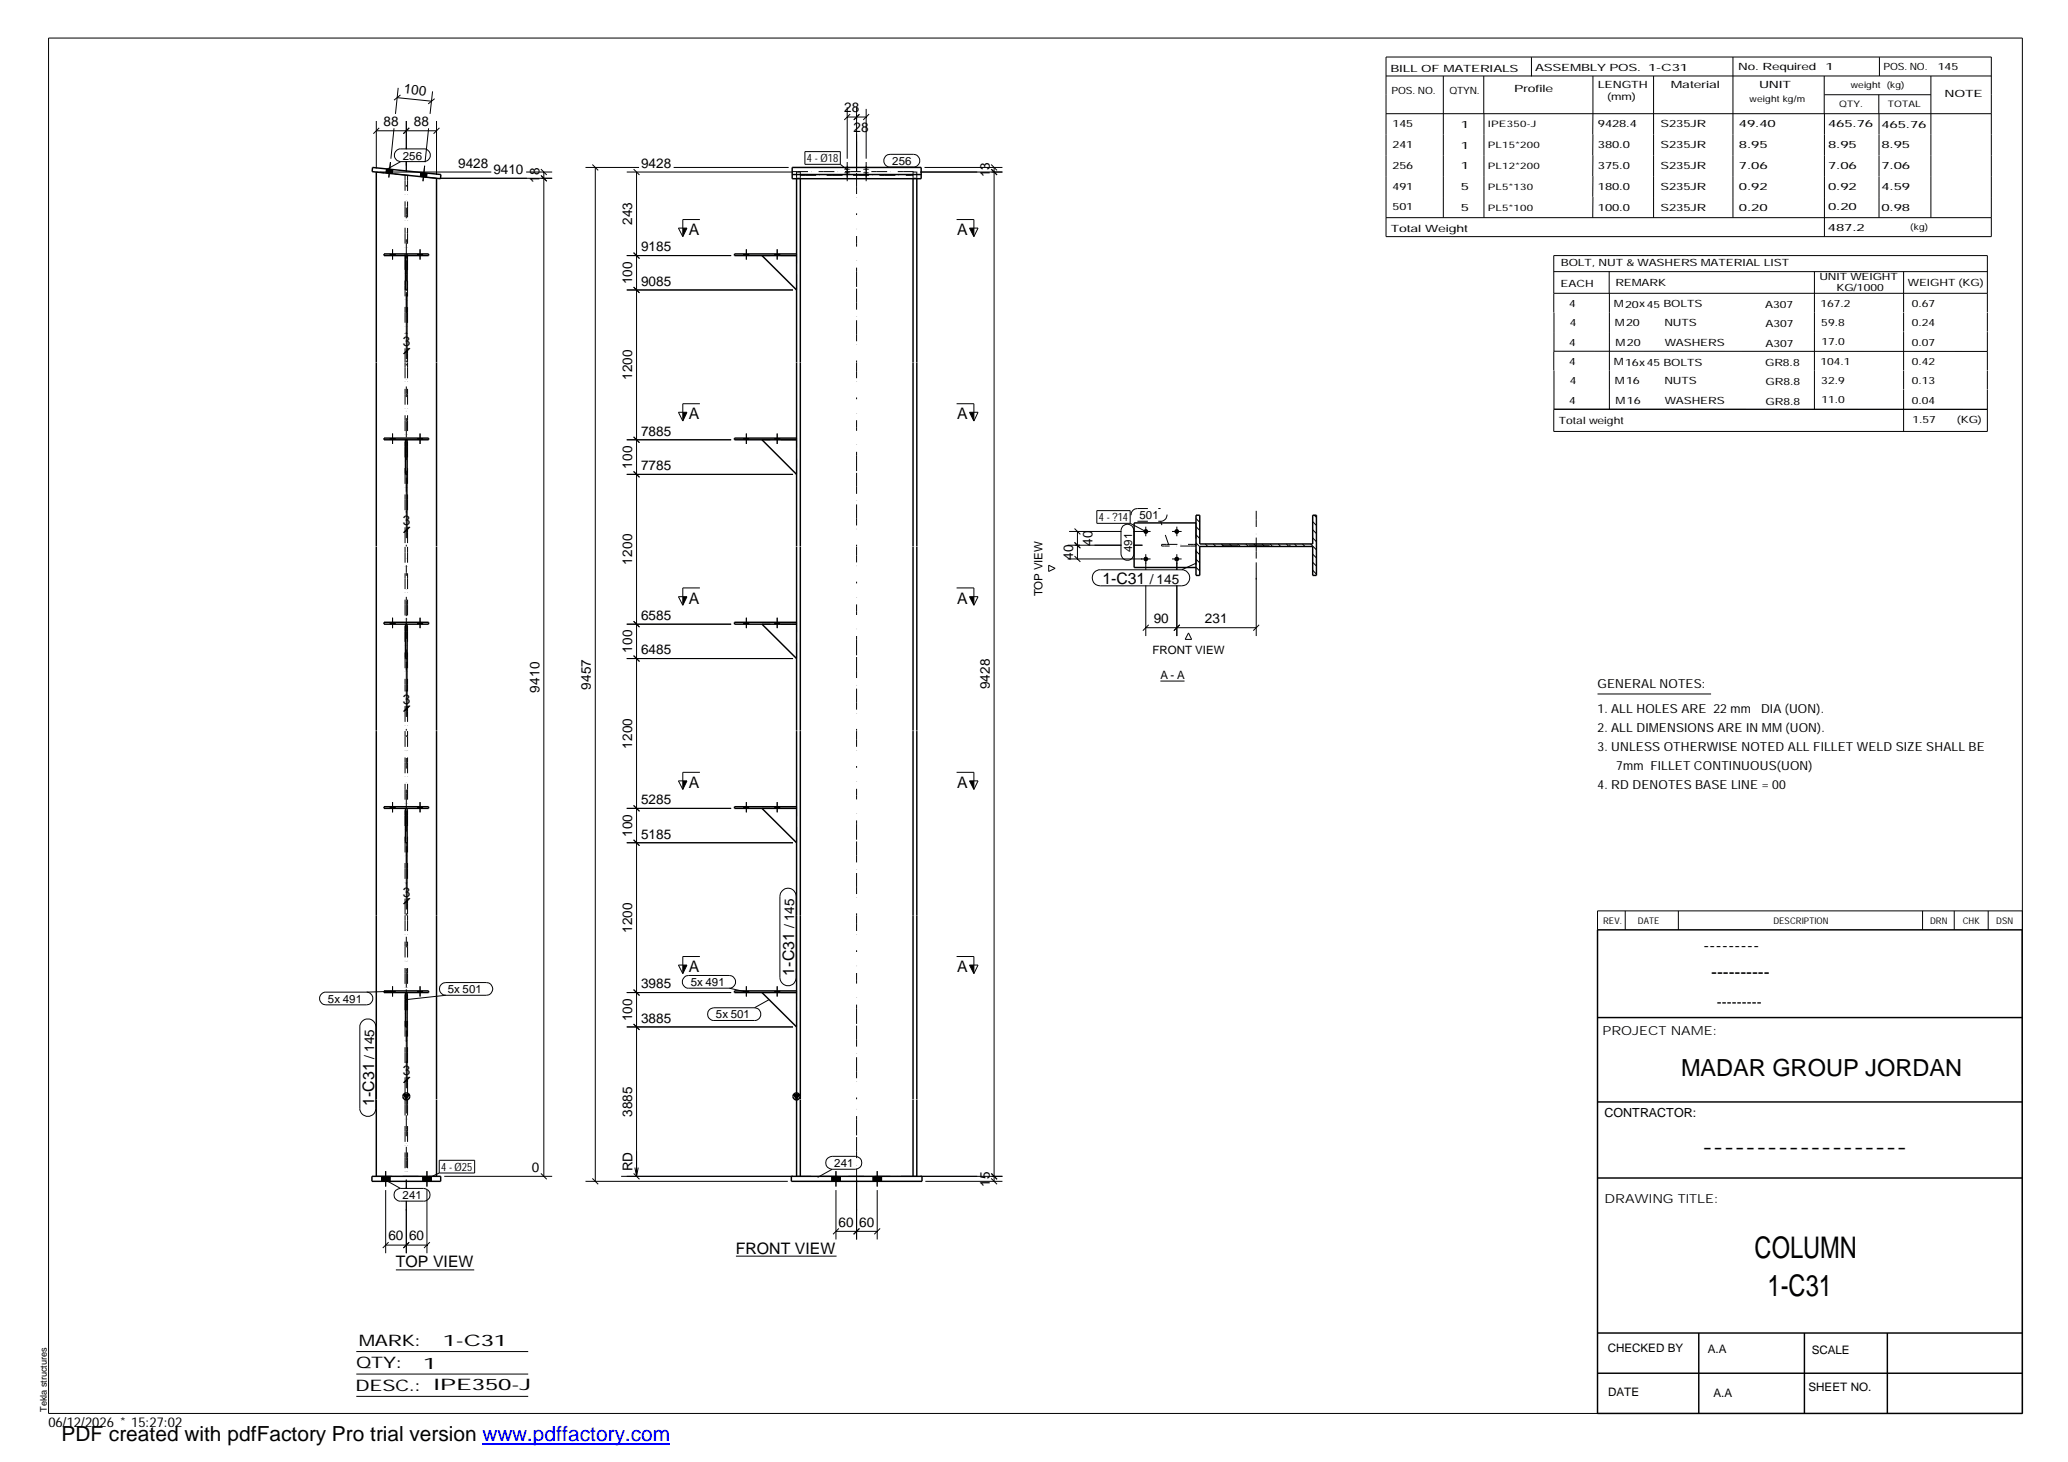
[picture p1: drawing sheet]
<svg xmlns="http://www.w3.org/2000/svg" width="420mm" height="297mm" viewBox="0 0 420 297" stroke-linecap="round" stroke-linejoin="round" font-family="sans-serif">
<g fill="none" stroke="#000" stroke-width=".2">
<path d="M9.9 7.7h401v279.5h-401zM80.7 19.8l7 .8M80.9 17.9l-.6 5.2M81.4 19.3l-1.3 1M87.9 18.6l-.5 4.5M281.6 11.6h123v36.5h-123zM281.6 15.4h123M293.2 15.4v28.8M301.5 15.4v7.7M311.1 11.6v3.9M323.6 15.4v16.2M336 15.4v28.8"/>
<path d="M352.1 11.6v32.6M370.6 15.4v7.7M370.7 19.2h21.6M381.7 19.2v3.9M381.8 11.6v3.8M392.3 15.4v28.8M76.5 26.6h12.2M76.5 24.6v9.6M77 26l-1.1 1.2M77.1 35h22.7M78.5 34.3l-.1 .9M79.3 32.9l-.3 3.2"/>
<path d="M79.8 34.4l-.1 .9M80.1 26.1l-.7 6.1M80.7 30.5l.5-.2h4.9a1.29 1.29 0 0 1 1.3 1.2 1.29 1.29 0 0 1-1.3 1.3h-4.7a1.3 1.3 0 0 1-1.2-.9 1.3 1.3 0 0 1 .5-1.4zM81.4 32.8l-3 1.7M82.5 24.6v5.7M82.5 32.8v2.1M83.1 26l-1.1 1.2M85.5 35l-.1 .9M86.3 33.7l-.4 3.1M86.7 35.2v.8M87.1 26.1l-.7 6.9M88.3 20.1l-1.3 1"/>
<path d="M88.7 24.6v10.9M89.3 26l-1.2 1.2M89.4 36.2h22.8M106.9 35h5.3M109.9 35.6l1.2 1.2M109.9 34.4l1.2 1.1M110.5 35v204M119 34h10.8M120.4 33.4l1.1 1.2M120.9 34v206M127.3 35h33.8M128.7 34.4l1.2 1.1"/>
<path d="M129.3 35v204M136.9 34h23.3M163.5 30.8h7.2v2.6h-7.2zM170.7 33.4l1.4 1.1M172.1 21.8v10.4M172.1 32.9v3.9M172.1 23.8h3.9M172.7 23.2l-1.2 1.2M174 21.8v13.1M174.6 23.3l-1.2 1.1M174.6 23.2l-1.1 1.1M176 22.1v10.1"/>
<path d="M176 32.9v3.9M176.6 23.2l-1.2 1.2M179.9 31.7l.4-.3h.5h4.8a1.29 1.29 0 0 1 1.3 1.2 1.29 1.29 0 0 1-1.3 1.3h-4.8a1.3 1.3 0 0 1-1.1-.8 1.3 1.3 0 0 1 .2-1.4zM187 35h16.7M187.8 34h15.9M201.4 34.4l1.2 1.1-1.1-1.1M201.4 33.4l1.2 1.2M202 34v206M281.6 23.1h123M301.5 23.1v21.1M323.6 31.6v4.2M323.6 35.8v4.2"/>
<path d="M370.7 23.1v25M381.8 23.1v21.1M79.3 51.6v.3M79.8 50.7v2M80.3 51.6v.3M82.5 59.6v13.4M82.7 59.6v13.4M84.9 51.6v.3M85.3 50.7v2M85.9 51.6v.3M127.3 51.9h21.2M127.3 58.9h33.8"/>
<path d="M128.7 58.3l1.2 1.2M128.7 51.3l1.2 1.2M137.8 46.3h1.8l-.9 1.8zM142.2 44.6h-3.5v3.5M151.1 51.6v.3M151.6 50.7v2M152.1 51.6v.3M157.4 51.6v.3M157.9 50.7v2M158.4 51.6v.3M194.4 44.6h3.5v3.5M197 46.3h1.7l-.8 1.8z"/>
<path d="M281.6 44.2h123M315.7 59.6h88.1M315.7 55.2h88.1M323.6 40v4.2M326.9 55.1v4.5M327 59.6v23.6M368.6 55.2v28M386.8 55.2v8.2M82.5 71.3h.2M83.1 70.7l-1.1 1.2M83.3 70.7l-1.2 1.2M315.7 71.4v3.9"/>
<path d="M315.7 71.4h88.1M315.7 63.5v7.9M315.7 75.3v7.8M386.8 63.5v3.9M386.8 67.5v7.7M386.8 75.3v3.8M386.8 79.2v8.5M403.8 63.4v-11.5h-88.1v11.6M403.8 63.5v3.9M403.8 67.5v7.7M403.8 75.3v3.8M403.8 79.2v8.5h-88.1v-4.5h88.1"/>
<path d="M79.3 89v.4M79.8 88.1v2.1M80.3 89v.4M82.5 97.1v12.2M82.7 97.1v12.2M84.9 89v.4M85.3 88.1v2.1M85.9 89v.4M127.3 96.4h33.8M127.3 89.4h21.2M128.7 95.8l1.2 1.2M128.7 88.8l1.2 1.1"/>
<path d="M137.8 83.8h1.8l-.9 1.7zM142.2 82h-3.5v3.5M151.1 89v.4M151.6 88.1v2.1M152.1 89v.4M157.4 89v.4M157.9 88.1v2.1M158.4 89v.4M194.4 82h3.5v3.5M197 83.8h1.7l-.8 1.7zM82.5 107.6h.2M83.1 107l-1.1 1.2"/>
<path d="M83.3 107l-1.2 1.2M142.2 119.5h-3.5v3.5M194.4 119.5h3.5v3.5M213.1 114.8l1.3 .7-1.3 .6zM216.9 113.6h16.9M216.9 110.8h10.9M217.2 108h10.6M218.3 113l1.2 1.2M218.3 110.2l1.1 1.1M218.3 107.4l1.2 1.2M218.4 110.3l1.1 1.1M218.9 108v5.6"/>
<path d="M219.5 111.4h.1M222.4 116.2l.8-.4h16.9a1.63 1.63 0 0 1 1.6 1.6 1.63 1.63 0 0 1-1.6 1.6h-16.5a1.65 1.65 0 0 1-1.6-1 1.65 1.65 0 0 1 .4-1.8zM222.8 103.7h6.8v2.6h-6.8zM228.1 106.9a1.33 1.33 0 0 1 1.5-.3 1.33 1.33 0 0 1 .8 1.2v4.8a1.31 1.31 0 0 1-1.3 1.2 1.31 1.31 0 0 1-1.3-1.2v-4.8zM229.6 106.3l3.2 1.7M230.3 108h3.5M230.3 110.8h1.8M232.8 107v2M232.8 112.6v3.2M232.8 118.9v10.3M238.1 113.6h2M238.1 108h2"/>
<path d="M239.1 107v2M239.1 112.6v3.2M239.1 118.9v10.3M243 105.4l.8 .7M243 107l.8 .8M243 108.7l.8 .7M243 110.3l.8 .8M243 112l.8 .7M243 113.6l.8 .8M243 115.3l.8 .7M243 114.4l-2.9 1.4M244.9 110.5l.5 .5"/>
<path d="M246.5 110.5l.5 .5M248.2 110.5l.5 .5M249.8 110.5l.5 .5M251.5 110.5l.5 .5M253.1 110.5l.5 .5M254.8 110.5l.5 .5M255.2 114.3v14.9M256.4 110.5l.5 .5M258.1 110.5l.4 .5M259.7 110.5l.5 .5M261.4 110.5l.4 .5M263 110.5l.5 .5"/>
<path d="M264.6 110.5l.5 .5M266.3 110.5l1.2 1.2M266.7 106l.8 .8M266.7 107.6l.8 .8M266.7 109.3l.8 .8M266.7 112.6l.8 .8M266.7 114.2l.8 .8M266.7 115.9l.8 .8M267 104.7l.5 .4M79.3 126.4v.4M79.8 125.5v2.1M80.3 126.4v.4"/>
<path d="M82.5 134.5v11.2M82.7 134.5v11.2M84.9 126.4v.4M85.3 125.5v2.1M85.9 126.4v.4M127.3 133.8h33.8M127.3 126.8h21.2M128.7 133.2l1.2 1.2M128.7 126.2l1.2 1.2M137.8 121.2h1.8l-.9 1.8zM151.1 126.4v.4M151.6 125.5v2.1"/>
<path d="M152.1 126.4v.4M157.4 126.4v.4M157.9 125.5v2.1M158.4 126.4v.4M197 121.2h1.7l-.8 1.8zM232.8 127.5h22.4M233.4 126.9l-1.2 1.2M235.8 138.4h4.9M239.7 126.9l-1.2 1.2M241.5 128.6l.6 1.3h-1.3zM255.8 126.9l-1.2 1.2M82.5 144h.2"/>
<path d="M83.1 143.4l-1.1 1.2M83.3 143.4l-1.2 1.2M137.8 158.7h1.8l-.9 1.7zM142.2 156.9h-3.5v3.5M194.4 156.9h3.5v3.5M197 158.7h1.7l-.8 1.7zM324.6 141h23M79.3 163.9v.3M79.8 163v2M80.3 163.9v.3M82.5 171.9v12.9M82.7 171.9v12.9"/>
<path d="M84.9 163.9v.3M85.3 163v2M85.9 163.9v.3M127.3 171.2h33.8M127.3 164.2h21.2M128.7 170.6l1.2 1.2M128.7 163.6l1.2 1.2M151.1 163.9v.3M151.6 163v2M152.1 163.9v.3M157.4 163.9v.3M157.9 163v2"/>
<path d="M158.4 163.9v.3M82.5 183.1h.2M83.1 182.5l-1.1 1.2M83.3 182.5l-1.2 1.2M137.8 196.1h1.8l-.9 1.7zM139 198.6l.4-.3 .5-.1h8.3a1.29 1.29 0 0 1 1.3 1.3 1.29 1.29 0 0 1-1.3 1.3h-8.3a1.28 1.28 0 0 1-1.2-.8 1.28 1.28 0 0 1 .3-1.4zM142.2 194.3h-3.5v3.5M159 181a1.62 1.62 0 0 1 1.7-.4 1.62 1.62 0 0 1 1.1 1.5v16.5a1.65 1.65 0 0 1-1.7 1.7 1.65 1.65 0 0 1-1.6-1.7v-16.5l.1-.6zM194.4 194.3h3.5v3.5M197 196.1h1.7l-.8 1.7zM330.2 185.1v3.8M341 185.1v3.8"/>
<path d="M390.6 185.1v3.8M397 185.1v3.8M403.9 185.1v3.8M410.9 185.1h-86.3v3.8M65.2 202.1l.8-.5h8.5a1.29 1.29 0 0 1 1.3 1.3 1.29 1.29 0 0 1-1.3 1.3h-8.3a1.31 1.31 0 0 1-1-2.1zM73.6 207.5a1.62 1.62 0 0 1 1.8-.4 1.62 1.62 0 0 1 1 1.5v16.6a1.63 1.63 0 0 1-1.7 1.6 1.63 1.63 0 0 1-1.6-1.6v-16.8zM79.3 201.3v.4M79.8 200.4v2.1M79.8 201.4l-5.3 .2M80.3 201.3v.4M82.5 209.4v11.7M82.5 219.4h.2"/>
<path d="M82.7 209.4v11.7M83.1 218.8l-1.1 1.2M83.3 218.8l-1.2 1.2M84.9 201.3v.4M85.3 200.4v2.1M85.9 201.3v.4M89.7 200l.4-.3 .5-.1h8.2a1.29 1.29 0 0 1 1.3 1.3 1.29 1.29 0 0 1-1.3 1.3h-8.2a1.28 1.28 0 0 1-1.2-.8 1.28 1.28 0 0 1 .3-1.4zM90.6 202.2l-8.1 .9M127.3 208.6h33.8M127.3 201.7h21.2M128.7 208.1l1.2 1.1M128.7 201.1l1.2 1.2"/>
<path d="M144.1 205.1l.9-.3h8.3a1.29 1.29 0 0 1 1.3 1.2 1.29 1.29 0 0 1-1.3 1.3h-8.3a1.28 1.28 0 0 1-1.2-.8 1.28 1.28 0 0 1 .3-1.4zM148.2 200.8l3.6 .8M151.1 201.3v.4M151.6 200.4v2.1M152.1 201.3v.4M156.3 203.1l-3 1.7M157.4 201.3v.4M157.9 200.4v2.1M158.4 201.3v.4M77.5 239v1M78.4 237.9v3.2M78.4 239.8l3 1.7"/>
<path d="M79.2 239v1M82.5 239.7v1.8M85.9 239v1M86.7 237.9v3.2M87.6 239v1M89.2 235.7h7.2v2.6h-7.2zM89.2 238.3l-2.5 1.2M90.3 239h21.9M109.9 238.4l1.2 1.2M120.4 239.4l1.1 1.2M126.2 239h34.9M128.7 238.4l1.2 1.2"/>
<path d="M129 237.2l.3 1.8M129.7 237.2l-.4 1.8M168.1 235.3l1-.4h4.7a1.31 1.31 0 0 1 1.3 1.3 1.31 1.31 0 0 1-1.3 1.4h-4.7a1.31 1.31 0 0 1-1.2-.8 1.31 1.31 0 0 1 .2-1.5zM169 239v1M169.1 237.6l-3 1.6M169.8 237.9v3.2M170.7 239v1M174 239.7v12.1M177.4 239v1M178.2 237.9v3.2M179.1 239v1M187 239h16.7"/>
<path d="M201.4 239.4l1.2 1.2M201.4 238.4l1.2 1.2-1.1-1.2M78.4 241.8v12.8M78.4 253h8.3M79 252.4l-1.2 1.2M80.4 241.8l1-.3h4.7a1.29 1.29 0 0 1 1.3 1.2 1.29 1.29 0 0 1-1.3 1.3h-4.7a1.27 1.27 0 0 1-1.3-.7 1.27 1.27 0 0 1 .3-1.5zM80.4 258h16M82.5 244v10.6M83.1 252.4l-1.1 1.2M86.7 241.8v12.8M87.3 252.4l-1.2 1.2M119 240h41.1"/>
<path d="M149.5 255.2h20.5M169.8 241.8v10M169.8 250.2h8.4M170.4 249.6l-1.2 1.2M174.6 249.6l-1.2 1.2M178.2 241.8v10M178.8 249.6l-1.2 1.2M188 240h15.7M72.4 274.6h34.9M72.4 279.2h34.9M72.4 283.7h34.9"/>
</g>
<g fill="#000">
<path d="M138.7 46.3h.9l-.9 1.8zM197 46.3h.9v1.8zM138.7 83.8h.9l-.9 1.7zM197 83.8h.9v1.7zM138.7 121.2h.9l-.9 1.8zM197 121.2h.9v1.8zM138.7 158.7h.9l-.9 1.7zM197 158.7h.9v1.7zM138.7 196.1h.9l-.9 1.7zM197 196.1h.9v1.7zM82 222.4h1.1l-.6 1zM161.2 222.4h1.2l-.6 1z"/>
<path d="M78.5 34.3l1.3 .1-.1 .9-1.3-.1z" fill-rule="evenodd"/>
<path d="M78.5 34.3l1.3 .1-.1 .9-1.3-.1z" fill-rule="evenodd"/>
<path d="M85.5 35l1.2 .2v.8l-1.3-.1z" fill-rule="evenodd"/>
<path d="M85.5 35l1.2 .2v.8l-1.3-.1z" fill-rule="evenodd"/>
<path d="M171.5 35.1l.9-.1 .4 .1-.7 .1z" fill-rule="evenodd"/>
<path d="M171.5 34.3l1.3 .1-.9 .1-.4-.1z" fill-rule="evenodd"/>
<path d="M175.3 35.1l.4-.1 .9 .1-.6 .1z" fill-rule="evenodd"/>
<path d="M175.3 34.4h1.3l-.4 .1z" fill-rule="evenodd"/>
<path d="M79.3 51.6h1v.3h-1z" fill-rule="evenodd"/>
<path d="M79.3 51.6h1v.3h-1z" fill-rule="evenodd"/>
<path d="M84.9 51.6h1v.3h-1z" fill-rule="evenodd"/>
<path d="M84.9 51.6h1v.3h-1z" fill-rule="evenodd"/>
<path d="M151.1 51.6h1v.3h-1z" fill-rule="evenodd"/>
<path d="M151.1 51.6h1v.3h-1z" fill-rule="evenodd"/>
<path d="M157.4 51.6h1v.3h-1z" fill-rule="evenodd"/>
<path d="M157.4 51.6h1v.3h-1z" fill-rule="evenodd"/>
<path d="M79.3 89h1v.4h-1z" fill-rule="evenodd"/>
<path d="M79.3 89h1v.4h-1z" fill-rule="evenodd"/>
<path d="M84.9 89h1v.4h-1z" fill-rule="evenodd"/>
<path d="M84.9 89h1v.4h-1z" fill-rule="evenodd"/>
<path d="M151.1 89h1v.4h-1z" fill-rule="evenodd"/>
<path d="M151.1 89h1v.4h-1z" fill-rule="evenodd"/>
<path d="M157.4 89h1v.4h-1z" fill-rule="evenodd"/>
<path d="M157.4 89h1v.4h-1z" fill-rule="evenodd"/>
<path d="M79.3 126.4h1v.4h-1z" fill-rule="evenodd"/>
<path d="M79.3 126.4h1v.4h-1z" fill-rule="evenodd"/>
<path d="M84.9 126.4h1v.4h-1z" fill-rule="evenodd"/>
<path d="M84.9 126.4h1v.4h-1z" fill-rule="evenodd"/>
<path d="M151.1 126.4h1v.4h-1z" fill-rule="evenodd"/>
<path d="M151.1 126.4h1v.4h-1z" fill-rule="evenodd"/>
<path d="M157.4 126.4h1v.4h-1z" fill-rule="evenodd"/>
<path d="M157.4 126.4h1v.4h-1z" fill-rule="evenodd"/>
<path d="M79.3 163.9h1v.3h-1z" fill-rule="evenodd"/>
<path d="M79.3 163.9h1v.3h-1z" fill-rule="evenodd"/>
<path d="M84.9 163.9h1v.3h-1z" fill-rule="evenodd"/>
<path d="M84.9 163.9h1v.3h-1z" fill-rule="evenodd"/>
<path d="M151.1 163.9h1v.3h-1z" fill-rule="evenodd"/>
<path d="M151.1 163.9h1v.3h-1z" fill-rule="evenodd"/>
<path d="M157.4 163.9h1v.3h-1z" fill-rule="evenodd"/>
<path d="M157.4 163.9h1v.3h-1z" fill-rule="evenodd"/>
<path d="M79.3 201.3h1v.4h-1z" fill-rule="evenodd"/>
<path d="M79.3 201.3h1v.4h-1z" fill-rule="evenodd"/>
<path d="M84.9 201.3h1v.4h-1z" fill-rule="evenodd"/>
<path d="M84.9 201.3h1v.4h-1z" fill-rule="evenodd"/>
<path d="M151.1 201.3h1v.4h-1z" fill-rule="evenodd"/>
<path d="M151.1 201.3h1v.4h-1z" fill-rule="evenodd"/>
<path d="M157.4 201.3h1v.4h-1z" fill-rule="evenodd"/>
<path d="M157.4 201.3h1v.4h-1z" fill-rule="evenodd"/>
<path d="M77.5 239h1.7v1h-1.7z" fill-rule="evenodd"/>
<path d="M77.5 239h1.7v1h-1.7z" fill-rule="evenodd"/>
<path d="M85.9 239h1.7v1h-1.7z" fill-rule="evenodd"/>
<path d="M85.9 239h1.7v1h-1.7z" fill-rule="evenodd"/>
<path d="M169 239h1.7v1h-1.7z" fill-rule="evenodd"/>
<path d="M169 239h1.7v1h-1.7z" fill-rule="evenodd"/>
<path d="M177.4 239h1.7v1h-1.7z" fill-rule="evenodd"/>
<path d="M177.4 239h1.7v1h-1.7z" fill-rule="evenodd"/>
<circle cx="232.8" cy="113.6" r=".48"/>
<circle cx="232.8" cy="108" r=".48"/>
<circle cx="239.1" cy="113.6" r=".49"/>
<circle cx="239.1" cy="108" r=".49"/>
</g>
<g fill="none" stroke="#000" stroke-width=".3">
<path d="M75.7 34l13.9 1.5-.1 .8-13.9-1.4zM76.5 35v76M88.7 36.2v74.8M161 34h26.2v2.3h-26.2zM161 35.5h26.2M161.8 36.3v74.7M162.6 36.3v74.7M185.5 36.3v74.7M186.3 36.3v74.7M78 51.6h9.1v.3h-9.1zM82.4 51.9v7h.3v-7M154.8 51.9l7 7"/>
<path d="M161.8 51.6h-12.6v.3h12.6M78 89h9.1v.4h-9.1zM82.4 89.4v7h.3v-7M154.8 89.4l7 7M161.8 89h-12.6v.4h12.6M76.5 111.1v37.3M88.7 111.1v37.3M161.8 111.1v37.3M162.6 111.1v37.3M185.5 111.1v37.3M186.3 111.1v37.3M243 104.7h.8v5.8h22.9v-5.8h.8v12.2h-.8v-5.9h-22.9v5.9h-.8z"/>
<path d="M243 106.2h-12.6v9.1h12.6M78 126.4h9.1v.4h-9.1zM82.4 126.8v7h.3v-7M154.8 126.8l7 7M161.8 126.4h-12.6v.4h12.6M76.5 148.5v74.8M88.7 148.5v74.8M161.8 148.5v74.8M162.6 148.5v74.8M185.5 148.5v74.8M186.3 148.5v74.8M78 163.9h9.1v.3h-9.1z"/>
<path d="M82.4 164.2v7h.3v-7M154.8 164.2l7 7M161.8 163.9h-12.6v.3h12.6M324.6 188.9h86.2l.1 98.3h-86.3zM78 201.3h9.1v.4h-9.1zM82.4 201.7v6.9h.3v-6.9M154.8 201.7l7 6.9M161.8 201.3h-12.6v.4h12.6M324.6 206.7h86.3M75.6 239h13.9v1h-13.9zM76.5 223.4v15.6M82 222.4h1.1l-.6 1z"/>
<path d="M88.7 223.4v15.6M160.8 239h26.5v1h-26.5zM161.2 222.4h1.2l-.6 1zM161.8 223.4v15.6M162.6 223.4v15.6M185.5 223.4v15.6M186.3 223.4v15.6M324.6 239.3h86.3M324.6 223.9h86.3M324.6 270.8h86.3M324.6 279h86.3M345.1 270.8v16.4"/>
<path d="M366.6 270.8v16.4M383.5 270.8v16.4"/>
<circle cx="82.6" cy="222.8" r=".68"/>
<circle cx="161.8" cy="222.8" r=".7"/>
</g>
<g fill="none" stroke="#000" stroke-width=".2" stroke-dasharray="1.1 0 2.1 .7 0 1.4" stroke-linecap="butt">
<path d="M82.3 35.5v32.3M82.8 35.6v32.2M88.7 36.2l-12.2-1.2M161 34.9h26.2M161.8 35v1.3M161.8 36.2h.8M161.8 35h.8M162.6 35v1.3M162.6 35.6h22.9M162.6 35.5h22.9M185.5 35v1.3M185.5 36.2h.8"/>
<path d="M185.5 35h.8M186.3 35v1.3M82.4 51.9h.3M82.7 51.9h-.3M161.8 58.9v-7M161.8 51.9h-7M161.8 51.6v.3M82.3 70.8v2.8M82.3 73.6v30.6M82.8 70.8v2.8M82.8 73.6v30.6M82.4 89.4h.3"/>
<path d="M82.7 89.4h-.3M161.8 96.4v-7M161.8 89.4h-7M161.8 89v.4M82.3 107.1v3.9M82.3 111.1v29.4M82.8 107.1v3.9M82.8 111.1v29.4M236 110.6h7M236 110.9v-.3M243 110.6v.3M243 110.9h-7"/>
<path d="M243 106.2v9.1M82.4 126.8h.3M82.7 126.8h-.3M161.8 133.8v-7M161.8 126.8h-7M161.8 126.4v.4M82.3 143.5v4.9M82.3 148.5v31.1M82.8 143.5v4.9M82.8 148.5v31.1M82.4 164.2h.3M82.7 164.2h-.3"/>
<path d="M161.8 171.2v-7M161.8 164.2h-7M161.8 163.9v.3M82.3 182.6v3.3M82.3 186v30M82.8 182.6v3.3M82.8 186v30M82.3 218.9v4.4M82.4 201.7h.3M82.7 201.7h-.3M82.8 218.9v4.4M161.8 208.6v-6.9"/>
<path d="M161.8 201.7h-7M161.8 201.3v.4M76.5 239h12.2M82.3 223.4v15.6M82.8 223.4v15.6M186.3 239h-24.5"/>
</g>
<g fill="none" stroke="#000" stroke-width=".2" stroke-dasharray=".4 3.2 0 .7 1.4 0 2.8 .7 0 1.4 1.4 0 2.8" stroke-linecap="butt">
<path d="M82.5 30.3v-1.7M82.5 73.6v-2.8M82.5 67.8v-35M174 73.6v-45M82.5 111v-3.9M82.5 104.2v-30.6M174 111v-37.4M255.2 117.8v-14M262.2 110.8h-14M82.5 148.4v-4.9M82.5 140.5v-29.4M174 148.4v-37.3"/>
<path d="M82.5 179.6v-31.1M82.5 185.9v-3.3M174 185.9v-37.4M82.5 216v-30M82.5 223.3v-4.4M174 223.3v-37.3M82.5 246v-2M82.5 241.5v-18.1M174 246v-22.6"/>
</g>
<path d="M231.1 105.9h4.7M231.1 103.3h4.7M231.1 103.3a1.29 1.29 0 0 0-1.3 1.3 1.29 1.29 0 0 0 1.3 1.3M235.8 105.9a1.29 1.29 0 0 0 1.3-1.3 1.29 1.29 0 0 0-1.3-1.3M237.4 110.7l-1.6-4.8" fill="none" stroke="#000" stroke-width=".2" stroke-dasharray="2.1 2.1" stroke-linecap="butt"/>
<path d="M98 293.3h38.2" fill="none" stroke="#00f" stroke-width=".3"/>
<g font-size="6.1">
<text x="356.5" y="255.5">COLUMN</text>
<text x="359.1" y="263.3">1-C31</text>
</g>
<text font-size="4.8" x="341.5" y="218.6">MADAR GROUP JORDAN</text>
<text font-size="4.2" x="12.5" y="292.7">PDF created with pdfFactory Pro trial version www.pdffactory.com</text>
<g font-size="3.6">
<text x="346.1" y="193.2">---------</text>
<text x="347.7" y="198.6">----------</text>
<text x="345.8" y="234.2">-------------------</text>
</g>
<g font-size="3.2">
<text x="140" y="47.7">A</text>
<text x="194.4" y="47.7">A</text>
<text x="140" y="85.2">A</text>
<text x="194.4" y="85.2">A</text>
<text x="224" y="118.6">1-C31</text>
<text x="140" y="122.6">A</text>
<text x="194.4" y="122.6">A</text>
<text x="140" y="160">A</text>
<text x="194.4" y="160">A</text>
<text x="140" y="197.5">A</text>
<text x="194.4" y="197.5">A</text>
<text x="161.4" y="198.2" transform="rotate(-90 161.4 198.2)">1-C31</text>
<text x="76" y="224.8" transform="rotate(-90 76 224.8)">1-C31</text>
<text x="80.4" y="257.5">TOP VIEW</text>
<text x="149.5" y="254.7">FRONT VIEW</text>
<text x="72.9" y="273.5">MARK:</text>
<text x="90" y="273.5">1-C31</text>
<text x="72.4" y="278">QTY:</text>
<text x="86" y="278.1">1</text>
<text x="72.2" y="282.6">DESC.:</text>
<text x="88.1" y="282.4">IPE350-J</text>
</g>
<text font-size="3" x="348.8" y="204.5">---------</text>
<g font-size="2.8">
<text x="82" y="19" transform="rotate(6 82 19)">100</text>
<text x="171.5" y="22.8">28</text>
<text x="77.9" y="25.6">88</text>
<text x="84.1" y="25.6">88</text>
<text x="173.4" y="26.8">28</text>
<text x="93.1" y="34.1">9428</text>
<text x="100.2" y="35.4">9410</text>
<text x="130.3" y="34.1">9428</text>
<text x="109.6" y="37.2" transform="rotate(-90 109.6 37.2)">18</text>
<text x="201.1" y="36" transform="rotate(-90 201.1 36)">13</text>
<text x="128.4" y="45.7" transform="rotate(-90 128.4 45.7)">243</text>
<text x="130.3" y="51.1">9185</text>
<text x="128.4" y="57.8" transform="rotate(-90 128.4 57.8)">100</text>
<text x="130.3" y="58.1">9085</text>
<text x="81.9" y="70.3">3</text>
<text x="128.4" y="77.2" transform="rotate(-90 128.4 77.2)">1200</text>
<text x="130.3" y="88.5">7885</text>
<text x="128.4" y="95.2" transform="rotate(-90 128.4 95.2)">100</text>
<text x="130.3" y="95.5">7785</text>
<text x="81.9" y="106.7">3</text>
<text x="218" y="113.7" transform="rotate(-90 218 113.7)">40</text>
<text x="222" y="110.9" transform="rotate(-90 222 110.9)">40</text>
<text x="128.4" y="114.7" transform="rotate(-90 128.4 114.7)">1200</text>
<text x="233.6" y="118.6">/ 145</text>
<text x="130.3" y="126">6585</text>
<text x="234.4" y="126.6">90</text>
<text x="244.8" y="126.6">231</text>
<text x="128.4" y="132.6" transform="rotate(-90 128.4 132.6)">100</text>
<text x="130.3" y="133">6485</text>
<text x="81.9" y="143">3</text>
<text x="109.6" y="140.7" transform="rotate(-90 109.6 140.7)">9410</text>
<text x="120.1" y="140.2" transform="rotate(-90 120.1 140.2)">9457</text>
<text x="201.1" y="140.1" transform="rotate(-90 201.1 140.1)">9428</text>
<text x="128.4" y="152.1" transform="rotate(-90 128.4 152.1)">1200</text>
<text x="130.3" y="163.4">5285</text>
<text x="128.4" y="170.1" transform="rotate(-90 128.4 170.1)">100</text>
<text x="130.3" y="170.4">5185</text>
<text x="81.9" y="182.1">3</text>
<text x="128.4" y="189.6" transform="rotate(-90 128.4 189.6)">1200</text>
<text x="161.4" y="188.6" transform="rotate(-90 161.4 188.6)">/ 145</text>
<text x="130.3" y="200.8">3985</text>
<text x="128.4" y="207.5" transform="rotate(-90 128.4 207.5)">100</text>
<text x="130.3" y="207.8">3885</text>
<text x="76" y="215.2" transform="rotate(-90 76 215.2)">/ 145</text>
<text x="81.9" y="218.5">3</text>
<text x="128.4" y="226.9" transform="rotate(-90 128.4 226.9)">3885</text>
<text x="108" y="238.2">0</text>
<text x="128.5" y="238" transform="rotate(-90 128.5 238)">RD</text>
<text x="201.1" y="241.1" transform="rotate(-90 201.1 241.1)">15</text>
<text x="78.9" y="252">60</text>
<text x="83.1" y="252">60</text>
<text x="170.4" y="249.2">60</text>
<text x="174.6" y="249.2">60</text>
<text x="9.8" y="290">06/12/2026 * 15:27:02</text>
</g>
<g font-size="2.5">
<text x="324.6" y="139.9">GENERAL NOTES:</text>
<text x="324.6" y="148.7">2. ALL DIMENSIONS ARE IN MM (UON).</text>
<text x="324.6" y="144.9">1. ALL HOLES ARE 22 mm</text>
<text x="357.8" y="144.9">DIA (UON).</text>
<text x="324.6" y="152.5">3. UNLESS OTHERWISE NOTED ALL FILLET WELD SIZE SHALL BE</text>
<text x="324.6" y="160.2">4. RD DENOTES BASE LINE = 00</text>
<text x="328.4" y="156.4">7mm FILLET CONTINUOUS(UON)</text>
<text x="325.6" y="210.3">PROJECT NAME:</text>
<text x="326" y="226.9">CONTRACTOR:</text>
<text x="326" y="244.4">DRAWING TITLE:</text>
</g>
<g font-size="2.4">
<text x="326.7" y="274.7">CHECKED BY</text>
<text x="347" y="275">A.A</text>
<text x="368.1" y="275.1">SCALE</text>
<text x="326.7" y="283.6">DATE</text>
<text x="348.1" y="283.9">A.A</text>
<text x="367.5" y="282.6">SHEET NO.</text>
</g>
<g font-size="2.3">
<text x="81.8" y="32.4">256</text>
<text x="164" y="33">4 - Ø18</text>
<text x="181.3" y="33.5">256</text>
<text x="223.3" y="105.9">4 - ?14</text>
<text x="231.5" y="105.5">501</text>
<text x="230" y="112.1" transform="rotate(-90 230 112.1)">491</text>
<text x="211.8" y="121.2" transform="rotate(-90 211.8 121.2)">TOP VIEW</text>
<text x="234.1" y="133">FRONT VIEW</text>
<text x="235.8" y="137.9">A - A</text>
<text x="66.6" y="203.7">5x 491</text>
<text x="91" y="201.8">5x 501</text>
<text x="140.3" y="200.3">5x 491</text>
<text x="145.5" y="206.9">5x 501</text>
<text x="89.6" y="237.9">4 - Ø25</text>
<text x="169.5" y="237.1">241</text>
<text x="81.8" y="243.7">241</text>
</g>
<g font-size="2">
<text x="282.5" y="14.6">BILL OF MATERIALS</text>
<text x="311.9" y="14.4">ASSEMBLY POS.</text>
<text x="324.6" y="17.9">LENGTH</text>
<text x="334.9" y="14.4">1-C31</text>
<text x="339.5" y="17.9">Material</text>
<text x="353.1" y="14.2">No. Required</text>
<text x="357.4" y="17.9">UNIT</text>
<text x="370.9" y="14.2">1</text>
<text x="382.7" y="14.2">POS. NO.</text>
<text x="393.7" y="14.3">145</text>
<text x="282.7" y="19.1">POS. NO.</text>
<text x="294.5" y="19">QTYN.</text>
<text x="307.6" y="18.7">Profile</text>
<text x="326.5" y="20.4">(mm)</text>
<text x="395.1" y="19.6">NOTE</text>
<text x="282.9" y="25.8">145</text>
<text x="296.8" y="26">1</text>
<text x="324.7" y="25.9">9428.4</text>
<text x="337.4" y="25.9">S235JR</text>
<text x="353.3" y="25.9">49.40</text>
<text x="371.4" y="25.9">465.76</text>
<text x="382.3" y="25.9">465.76</text>
<text x="282.9" y="30">241</text>
<text x="282.9" y="34.3">256</text>
<text x="296.8" y="30.2">1</text>
<text x="296.8" y="34.4">1</text>
<text x="324.7" y="30.1">380.0</text>
<text x="324.7" y="34.4">375.0</text>
<text x="337.4" y="30.1">S235JR</text>
<text x="337.4" y="34.3">S235JR</text>
<text x="353.3" y="30.1">8.95</text>
<text x="353.3" y="34.4">7.06</text>
<text x="371.4" y="30.1">8.95</text>
<text x="371.4" y="34.3">7.06</text>
<text x="382.3" y="30.2">8.95</text>
<text x="382.3" y="34.4">7.06</text>
<text x="282.9" y="38.5">491</text>
<text x="296.8" y="38.6">5</text>
<text x="324.7" y="38.6">180.0</text>
<text x="337.4" y="38.6">S235JR</text>
<text x="353.3" y="38.6">0.92</text>
<text x="371.4" y="38.6">0.92</text>
<text x="382.3" y="38.6">4.59</text>
<text x="282.6" y="47.1">Total Weight</text>
<text x="282.9" y="42.7">501</text>
<text x="296.8" y="42.9">5</text>
<text x="324.7" y="42.8">100.0</text>
<text x="337.4" y="42.8">S235JR</text>
<text x="353.3" y="42.8">0.20</text>
<text x="371.4" y="46.9">487.2</text>
<text x="371.4" y="42.7">0.20</text>
<text x="382.3" y="42.9">0.98</text>
<text x="317.1" y="58.2">EACH</text>
<text x="317.1" y="54.1">BOLT, NUT &amp; WASHERS MATERIAL LIST</text>
<text x="328.2" y="58.2">REMARK</text>
<text x="369.7" y="57">UNIT WEIGHT</text>
<text x="373.1" y="59.1">KG/1000</text>
<text x="387.6" y="58.1">WEIGHT (KG)</text>
<text x="318.8" y="62.3">4</text>
<text x="327.9" y="62.5">M20x45 BOLTS</text>
<text x="358.6" y="62.5">A307</text>
<text x="369.9" y="62.5">167.2</text>
<text x="388.4" y="62.3">0.67</text>
<text x="318.8" y="70.3">4</text>
<text x="318.9" y="66.2">4</text>
<text x="328.1" y="66.3">M20</text>
<text x="328.3" y="70.3">M20</text>
<text x="338.2" y="66.3">NUTS</text>
<text x="338.2" y="70.3">WASHERS</text>
<text x="358.7" y="66.5">A307</text>
<text x="358.7" y="70.4">A307</text>
<text x="370" y="66.2">59.8</text>
<text x="370.1" y="70.1">17.0</text>
<text x="388.4" y="66.3">0.24</text>
<text x="388.4" y="70.2">0.07</text>
<text x="318.8" y="74.1">4</text>
<text x="318.9" y="77.9">4</text>
<text x="327.9" y="74.2">M16x45 BOLTS</text>
<text x="358.6" y="74.3">GR8.8</text>
<text x="369.9" y="74.2">104.1</text>
<text x="388.4" y="74.2">0.42</text>
<text x="318.8" y="82">4</text>
<text x="328.1" y="78">M16</text>
<text x="328.3" y="82">M16</text>
<text x="338.2" y="78">NUTS</text>
<text x="338.2" y="82">WASHERS</text>
<text x="358.7" y="78.3">GR8.8</text>
<text x="358.7" y="82.2">GR8.8</text>
<text x="370" y="78">32.9</text>
<text x="370.1" y="81.9">11.0</text>
<text x="388.4" y="78">0.13</text>
<text x="388.4" y="82">0.04</text>
<text x="316.7" y="86.2">Total weight</text>
<text x="388.6" y="86">1.57</text>
<text x="397.6" y="86">(KG)</text>
</g>
<g font-size="1.9">
<text x="325.7" y="187.8">REV.</text>
<text x="332.8" y="187.6">DATE</text>
<text x="360.3" y="187.7">DESCRIPTION</text>
<text x="392.1" y="187.6">DRN</text>
<text x="398.8" y="187.6">CHK</text>
<text x="405.6" y="187.7">DSN</text>
<text x="9.5" y="286.8" transform="rotate(-90 9.5 286.8)">Tekla structures</text>
</g>
<g font-size="1.8">
<text x="376" y="17.9">weight (kg)</text>
<text x="355.5" y="20.7">weight kg/m</text>
<text x="373.6" y="21.7">QTY.</text>
<text x="383.5" y="21.8">TOTAL</text>
<text x="302.3" y="25.9">IPE350-J</text>
<text x="302.3" y="30.1">PL15*200</text>
<text x="302.3" y="34.3">PL12*200</text>
<text x="302.3" y="38.6">PL5*130</text>
<text x="302.3" y="42.8">PL5*100</text>
<text x="388.1" y="46.7">(kg)</text>
</g>
</svg>
